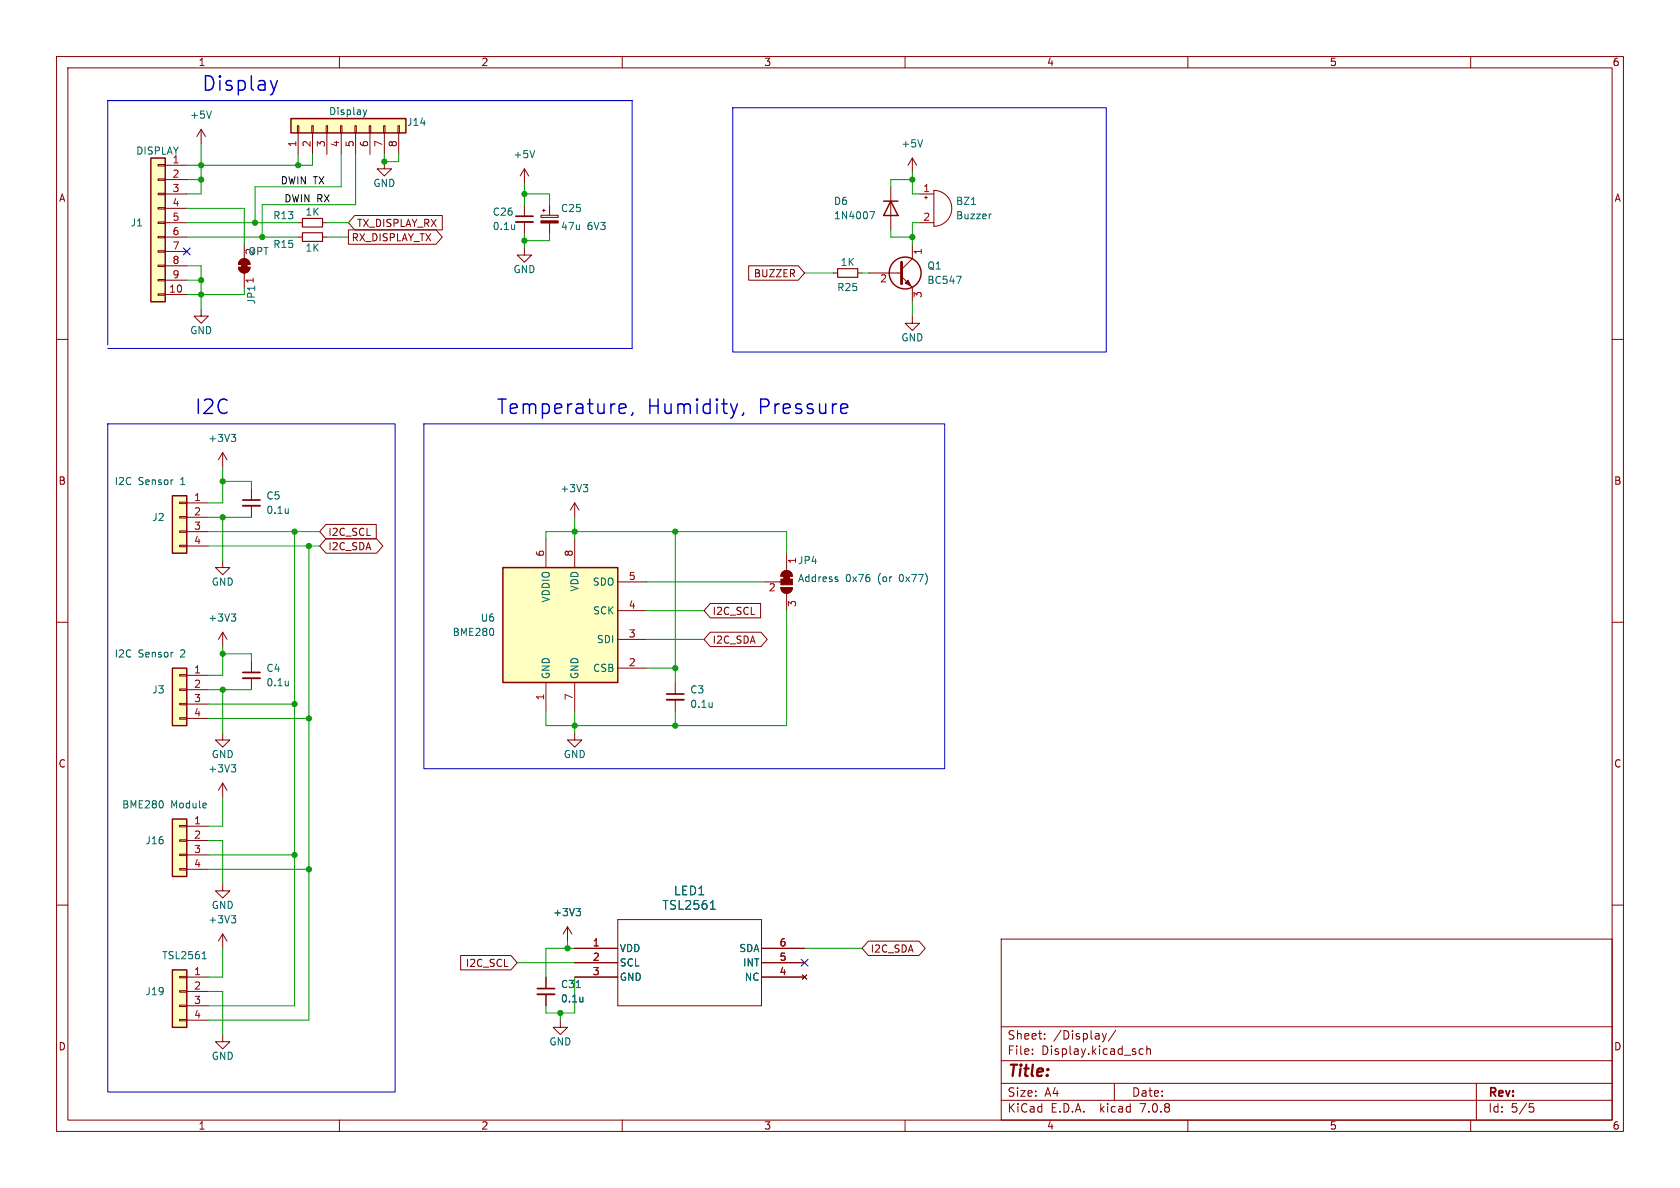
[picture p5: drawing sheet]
<svg xmlns="http://www.w3.org/2000/svg" width="297mm" height="210mm" viewBox="0 0 297 210" stroke-linecap="round" stroke-linejoin="round" font-family="sans-serif">
<g fill="none" stroke="#840000" stroke-width=".18">
<path d="M10 10h277v190h-277zM12 12h273v186h-273zM60 10v2M110 10v2M160 10v2M210 10v2M260 10v2M27.9 39.2h1.3v.3h-1.3zM27.9 36.7h1.3v.3h-1.3zM27.9 34.2h1.3v.2h-1.3zM27.9 31.6h1.3v.3h-1.3zM27.9 29.1h1.3v.2h-1.3z"/>
<path d="M29.2 39.4h3.8M29.2 29.2h3.8M29.2 31.8h3.8M29.2 34.3h3.8M29.2 36.8h3.8M35.6 22.9l-.8 1.2M35.6 22.9v2.5M35.6 22.9l.7 1.2M52.6 22.2h.2v1.3h-.2zM52.7 39.4h.8M52.7 23.5v3.8M55.1 22.2h.3v1.3h-.3z"/>
<path d="M55.2 23.5v3.8M57 39.4h.8M57.7 22.2h.2v1.3h-.2zM57.8 23.5v3.8M60.2 22.2h.3v1.3h-.3zM60.3 23.5v3.8M62.7 38.1h15.5v2.5h-15.5l-1.1-1.2zM62.7 22.2h.3v1.3h-.3zM62.9 23.5v3.8M65.3 22.2h.2v1.3h-.2zM65.4 23.5v3.8M67.8 22.2h.3v1.3h-.3z"/>
<path d="M67.9 28.6v1.2h-1.2l1.2 1.3 1.3-1.3h-1.3M67.9 23.5v3.8M70.4 22.2h.2v1.3h-.2zM70.5 23.5v3.8M92.7 29.8l-.8 1.3M92.7 29.8v2.6M92.7 36.2v2M92.7 39.2v2.1M92.7 29.8l.8 1.3M95.6 38h3.1v.4h-3.1zM95.9 37.2h.5M96.1 37v.5"/>
<path d="M97.2 36.2v1.8M97.2 39.4v1.9M157.5 33v7.6M161.3 27.9l-.8 1.3M161.3 27.9v2.6M161.3 27.9l.8 1.3M162.6 39.4h2.5M162.6 34.3h2.5M163.4 34.9h.6M163.7 34.7v.5M165.1 33.7a3.2 3.2 0 0 1 3.2 3.1 3.2 3.2 0 0 1-3.2 3.2zM10 60h2"/>
<path d="M27.9 51.9h1.3v.3h-1.3zM27.9 49.4h1.3v.3h-1.3zM27.9 46.9h1.3v.2h-1.3zM27.9 44.3h1.3v.3h-1.3zM27.9 41.8h1.3v.2h-1.3zM29.2 41.9h3.8M29.2 52.1h3.8M29.2 44.5h3.8M29.2 47h3.8M29.2 49.5h3.8M35.6 54.6v1.3h-1.3l1.3 1.3 1.2-1.3h-1.2M42.2 47.2h2a1.02 1.02 0 0 1-1 1.1 1.02 1.02 0 0 1-1-1.1z"/>
<path d="M42.5 46a1.02 1.02 0 0 1 1.1-.2 1.02 1.02 0 0 1 .6 .9h-2zM43.2 43.2v2.5M43.2 48.3v2.5M52.7 41.9h.8M57 41.9h.8M61.6 40.6h15.5l1.1 1.3-1.1 1.3h-15.5zM92.7 43.8v1.3h-1.3l1.3 1.3 1.3-1.3h-1.3M132.4 47h8.7l1.1 1.3-1.1 1.2h-8.7zM147.3 48.3h.8M151.6 48.3h.8M153.7 48.3h5.7M159.4 48.9l1.9 1.9v2.5"/>
<path d="M161.3 55.9v1.3h-1.3l1.3 1.2 1.3-1.2h-1.3M161.3 43.2v2.5l-1.9 1.9M285 60h2M31.7 96.4h1.3v.2h-1.3zM31.7 93.9h1.3v.2h-1.3zM31.7 91.3h1.3v.3h-1.3zM31.7 88.8h1.3v.2h-1.3zM33 88.9h3.8M33 91.4h3.8M33 94h3.8M33 96.5h3.8M39.4 99.1v1.2h-1.3l1.3 1.3 1.2-1.3h-1.2"/>
<path d="M39.4 80v2.6M39.4 80l-.8 1.3M39.4 80l.7 1.3M44.4 86.4v2M44.4 89.4v2M57.6 92.7h8.9v2.6h-8.9l-1.1-1.3zM57.6 95.2h9l1.1 1.3-1.1 1.3h-9l-1.1-1.3zM96.5 95.3v5M101.6 88.9l-.8 1.3M101.6 88.9v2.5M101.6 95.3v5M101.6 88.9l.8 1.3"/>
<path d="M139.1 97.8v3M10 110h2M31.7 119.3h1.3v.2h-1.3zM33 119.4h3.8M39.4 111.8l-.8 1.2M39.4 111.8v2.5M39.4 111.8l.7 1.2M44.4 116.8v2.1M44.4 119.9v2M109.2 118.1h5.1M109.2 113h5.1M109.2 108h5.1"/>
<path d="M109.2 102.9h5.1M125.6 106.7h8.9v2.5h-8.9l-1.1-1.2zM125.6 111.8h8.9l1.1 1.2-1.1 1.3h-8.9l-1.1-1.3zM135.3 102.9h2.7M138 103.9h2.1a1.02 1.02 0 0 1-1 1 1.02 1.02 0 0 1-1.1-1zM138.4 101.1a1.02 1.02 0 0 1 1.1-.2 1.02 1.02 0 0 1 .6 1h-2.1zM139.1 104.9v3.1M285 110h2M31.7 126.9h1.3v.2h-1.3zM31.7 124.3h1.3v.3h-1.3zM31.7 121.8h1.3v.2h-1.3zM33 121.9h3.8"/>
<path d="M33 124.5h3.8M33 127h3.8M39.4 129.5v1.3h-1.3l1.3 1.3 1.2-1.3h-1.2M39.4 138.4v2.6M39.4 138.4l-.8 1.3M39.4 138.4l.7 1.3M96.5 120.7v5M101.6 129.5v1.3h-1.3l1.3 1.3 1.3-1.3h-1.3M101.6 120.7v5M119.4 120.7v2M119.4 123.7v2M10 160h2"/>
<path d="M31.7 153.5h1.3v.3h-1.3zM31.7 151h1.3v.3h-1.3zM31.7 148.5h1.3v.2h-1.3zM31.7 145.9h1.3v.3h-1.3zM33 146.1h3.8M33 148.6h3.8M33 151.1h3.8M33 153.7h3.8M39.4 156.2v1.3h-1.3l1.3 1.3 1.2-1.3h-1.2M285 160h2M31.7 177.7h1.3v.2h-1.3zM31.7 175.1h1.3v.3h-1.3z"/>
<path d="M31.7 172.6h1.3v.2h-1.3zM33 172.7h3.8M33 175.3h3.8M33 177.8h3.8M39.4 165.1v2.5M39.4 165.1l-.8 1.3M39.4 165.1l.7 1.3M81.4 168.9h8.9l1.1 1.3-1.1 1.3h-8.9zM96.5 172.7v2.1M96.5 175.8v2M100.3 163.8l-.7 1.3M100.3 163.8v2.6"/>
<path d="M100.3 163.8l.8 1.3M101.6 172.7h7.6M101.6 167.6h7.6M101.6 170.2h7.6M109.2 162.6h25.4v15.2h-25.4zM134.6 172.7h7.6M134.6 167.6h7.6M134.6 170.2h7.6M141.9 172.3l.7 .8M142.6 172.3l-.7 .8M153.5 166.4h9l1.1 1.2-1.1 1.3h-9l-1.1-1.3zM177 166h108v32h-108z"/>
<path d="M31.7 180.2h1.3v.3h-1.3zM33 180.3h3.8M39.4 182.9v1.3h-1.3l1.3 1.2 1.2-1.2h-1.2M60 198v2M99.1 180.3v1.3h-1.3l1.3 1.3 1.2-1.3h-1.2M110 198v2M160 198v2M177 194.5h108M177 191.5h108M177 187.5h108M177 181.5h108M182.5 186.3v.1"/>
<path d="M182.5 185.5v.1M184.7 183.6v.1M184.7 182.8v.1M194.9 182.7l.3 1M195.2 183.7l-.1 .4-.2 .1M195.6 182.7l-.4 1M197 191.5v3M197.2 182.1l-1.2 2M201.4 186.1l.3 .3 .4-.1M202.1 185.5l-.4-.1-.3 .3M202.7 185.5l.3-.1 .3 .1 .1 .9M202.7 184.9v1.5"/>
<path d="M210 198v2M260 198v2M261 191.5v6.5M270.4 195.1h.7M270.5 195.7h.4l.3 .3-.2 .5-.5 .1"/>
</g>
<g fill="none" stroke="#006464" stroke-width=".18">
<path d="M37.4 19.6l-.4 1.3M64.2 19.4l.3 .9M64.8 19.4l-.3 .9M64.5 20.3l-.1 .3M91 39.7v.9M94.5 26.6l-.4 1.3M153.8 37.4h.8l-.5 1.3M163.1 24.7l-.4 1.3M171.7 36.1h.8M175.3 37.8l-.3 .1M91 40.5h-.1M169.1 48.8h.8l-.5 1.3"/>
<path d="M40.9 76.8h.8l-.5 .5M41.4 77.3l.3 .2v.3l-.3 .2M51 89.9v.9M51 90.6l-.1 .1M103.1 85.7h.8l-.4 .5M103.7 86.2l.2 .2v.3l-.2 .2M40.9 108.5h.8l-.5 .5M41.4 109l.3 .3v.3l-.3 .2M87.2 111.3v.8M148 102.4l.2 .2-.2 .2M148 102h.1M40.9 135.2h.8l-.5 .5"/>
<path d="M41.4 135.7l.3 .2v.3l-.3 .3M51 120.4v.8M51 121.1l-.1 .1M125.9 124.2v.8M125.9 124.9l-.1 .1M28.8 141.8v.8M125.9 159.4l.1-.2v1.5M35.8 169.5h.7M36 168.4l.1-.2v1.3M40.9 161.9h.8l-.5 .5M41.4 162.4l.3 .2v.3l-.3 .2M101.8 160.6h.8l-.4 .5"/>
<path d="M101.9 174.6h.7M102.4 161.1l.2 .2v.3l-.2 .3M103 176.3v.8M103 177v.1M125.6 160.7h.9"/>
</g>
<path d="M91.2 39.2h3M42.9 89.4h3.1M42.9 119.9h3.1M117.9 123.7h3M95 175.8h3" fill="none" stroke="#840000" stroke-width=".33"/>
<path d="M91.2 38.2h3M42.9 88.4h3.1M42.9 118.9h3.1M117.9 122.7h3M95 174.8h3" fill="none" stroke="#840000" stroke-width=".3"/>
<g fill="#ffffc2" stroke="#ffffc2" stroke-width=".18">
<path d="M88.9 100.3h20.3v20.4h-20.3z"/>
<path d="M30.5 144.8h2.5v10.1h-2.5z"/>
<path d="M26.7 27.9h2.5v25.4h-2.5z"/>
<path d="M30.5 171.5h2.5v10.1h-2.5z"/>
<path d="M51.4 21h20.4v2.5h-20.4z"/>
<path d="M30.5 87.6h2.5v10.2h-2.5z"/>
<path d="M30.5 118.1h2.5v10.2h-2.5z"/>
</g>
<g fill="none" stroke="#840000" stroke-width=".25">
<path d="M26.7 27.9h2.5v25.4h-2.5zM51.4 21h20.4v2.5h-20.4zM156.2 35.6h2.5M157.5 35.6l1.2 2.5h-2.5zM30.5 87.6h2.5v10.2h-2.5zM30.5 118.1h2.5v10.2h-2.5zM88.9 100.3h20.3v20.4h-20.3zM30.5 144.8h2.5v10.1h-2.5zM30.5 171.5h2.5v10.1h-2.5z"/>
<circle cx="160" cy="48.3" r="2.82"/>
</g>
<g fill="#840000" stroke="#840000" stroke-width=".18">
<path d="M138.6 101.9h1v.5h-1z"/>
<path d="M138.4 101.1a1.02 1.02 0 0 1 1.1-.2 1.02 1.02 0 0 1 .6 1h-2.1z"/>
<path d="M138 102.4h2.1v1h-2.1z"/>
<path d="M138 103.9h2.1a1.02 1.02 0 0 1-1 1 1.02 1.02 0 0 1-1.1-1z"/>
<path d="M42.7 46.5h1v1h-1z"/>
<path d="M42.2 47.2h2a1.02 1.02 0 0 1-1 1.1 1.02 1.02 0 0 1-1-1.1z"/>
<path d="M42.5 46a1.02 1.02 0 0 1 1.1-.2 1.02 1.02 0 0 1 .6 .9h-2z"/>
<path d="M95.6 39h3.1v.4h-3.1z"/>
<path d="M160 50l.5-.5 .5 1z"/>
</g>
<path d="M53.5 38.6h3.5v1.5h-3.5zM53.5 41.1h3.5v1.6h-3.5zM148.1 47.5h3.5v1.5h-3.5z" fill="none" stroke="#840000" stroke-width=".2"/>
<path d="M159.4 46.4v3.8" fill="none" stroke="#840000" stroke-width=".51"/>
<path d="M111.9 73l-.3 .4" fill="none" stroke="#0000c2" stroke-width=".25"/>
<path d="M19 17.8h92.8h-92.8M19 17.8v43.2M111.8 17.8v43.8h-92.8M129.5 19.1h66.1v43.1h-66.1zM19 74.9h50.8v118.1h-50.8zM74.9 74.9h92.1v61h-92.1z" fill="none" stroke="#0000c2" stroke-width=".18"/>
<g fill="none" stroke="#009600" stroke-width=".18">
<path d="M33 31.8h2.6M33 39.4h19.7M33 36.8h10.2v6.4M35.6 25.4v8.9h-2.6M52.7 27.3v1.9M55.2 27.3v1.9h-22.2M57.8 39.4h3.8M60.3 27.3v5.7h-15.2v6.4M62.9 27.3v8.9h-16.5v5.7M67.9 27.3v1.3h2.6v-1.3M92.7 34.3h4.5v1.9M92.7 32.4v3.8"/>
<path d="M161.3 30.5v3.8h1.3M161.3 31.8h-3.8v1.2M162.6 39.4h-1.3v3.8M33 41.9h19.7M33 47h2.6v7.6M33 49.5h2.6M43.2 50.8v1.3h-10.2M57.8 41.9h3.8M92.7 41.3v2.5M97.2 41.3v1.2h-4.5M142.2 48.3h5.1M152.4 48.3h1.3"/>
<path d="M157.5 40.6v1.3h3.8M161.3 53.3v2.6M36.8 94h19.7M36.8 91.4h7.6M36.8 96.5h19.7M39.4 82.6v6.3h-2.6M39.4 91.4v7.7M39.4 85.1h5v1.3M52.1 94v83.8h-15.3M54.6 96.5v83.8h-17.8M96.5 95.3v-1.3h42.6v3.8M101.6 91.4v3.9"/>
<path d="M119.4 94v26.7M39.4 114.3v5.1h-2.6M39.4 115.6h5v1.2M114.3 118.1h5.1M114.3 102.9h21M114.3 113h10.2M114.3 108h10.2M139.1 108v20.3h-42.6v-2.6M36.8 127h17.8M36.8 124.5h15.3M36.8 121.9h7.6M39.4 121.9v7.6"/>
<path d="M101.6 125.7v3.8M119.4 125.7v2.6M36.8 148.6h2.6v7.6M36.8 153.7h17.8M36.8 151.1h15.3M39.4 141v5.1h-2.6M36.8 175.3h2.6v7.6M39.4 167.6v5.1h-2.6M91.4 170.2h10.2M99.1 179.1v1.2M100.3 166.4v1.2M101.6 167.6h-5.1v5.1"/>
<path d="M101.6 172.7v6.4h-5.1v-1.3M142.2 167.6h10.2"/>
</g>
<path d="M32.4 43.8l1.2 1.3M33.6 43.8l-1.2 1.3M141.6 169.6l1.2 1.2M142.8 169.6l-1.2 1.2" fill="none" stroke="#000084" stroke-width=".18"/>
<g fill="#009600" stroke="#009600" stroke-width=".18">
<circle cx="45.1" cy="39.4" r=".46"/>
<circle cx="46.4" cy="41.9" r=".46"/>
<circle cx="35.6" cy="49.5" r=".46"/>
<circle cx="35.6" cy="52.1" r=".46"/>
<circle cx="39.4" cy="121.9" r=".46"/>
<circle cx="39.4" cy="91.4" r=".46"/>
<circle cx="54.6" cy="96.5" r=".46"/>
<circle cx="52.1" cy="94" r=".46"/>
<circle cx="39.4" cy="85.1" r=".46"/>
<circle cx="39.4" cy="115.6" r=".46"/>
<circle cx="119.4" cy="128.3" r=".46"/>
<circle cx="101.6" cy="94" r=".46"/>
<circle cx="119.4" cy="118.1" r=".46"/>
<circle cx="119.4" cy="94" r=".46"/>
<circle cx="161.3" cy="31.8" r=".46"/>
<circle cx="92.7" cy="34.3" r=".46"/>
<circle cx="92.7" cy="42.5" r=".46"/>
<circle cx="161.3" cy="41.9" r=".46"/>
<circle cx="54.6" cy="153.7" r=".46"/>
<circle cx="52.1" cy="151.1" r=".46"/>
<circle cx="52.1" cy="124.5" r=".46"/>
<circle cx="54.6" cy="127" r=".46"/>
<circle cx="52.7" cy="29.2" r=".46"/>
<circle cx="35.6" cy="31.8" r=".46"/>
<circle cx="35.6" cy="29.2" r=".46"/>
<circle cx="67.9" cy="28.6" r=".46"/>
<circle cx="100.3" cy="167.6" r=".46"/>
<circle cx="101.6" cy="128.3" r=".46"/>
<circle cx="99.1" cy="179.1" r=".46"/>
</g>
<g font-size="3.5" fill="#0000c2">
<text x="35.6" y="16.3">Display</text>
<text x="34.3" y="73.4">I2C</text>
<text x="87.6" y="73.4">Temperature,</text>
<text x="114.4" y="73.4">Humidity,</text>
<text x="134.2" y="73.4">Pressure</text>
</g>
<text font-size="2.8" fill="#840000" x="178" y="190.9">Title:</text>
<g font-size="2.1" fill="#006464">
<text x="117" y="161">TSL2561</text>
<text x="119" y="158.5">LED1</text>
</g>
<g font-size="2.1" fill="#840000">
<text x="178" y="184">Sheet:</text>
<text x="186.2" y="184">/Display/</text>
<text x="178" y="186.7">File:</text>
<text x="184.1" y="186.7">Display.kicad_sch</text>
<text x="178" y="196.9">KiCad</text>
<text x="178" y="194.1">Size:</text>
<text x="184.7" y="194.1">A4</text>
<text x="185.7" y="196.9">E.D.A.</text>
<text x="194.6" y="196.9">kicad</text>
<text x="200" y="194.1">Date:</text>
<text x="201.8" y="196.9">7.0.8</text>
<text x="263" y="194.3">Rev:</text>
<text x="263" y="196.9">Id:</text>
<text x="267.1" y="196.9">5/5</text>
</g>
<g font-size="1.8" fill="#840000">
<text x="35" y="11.9">1</text>
<text x="85" y="11.9">2</text>
<text x="135" y="11.9">3</text>
<text x="185" y="11.9">4</text>
<text x="235" y="11.9">5</text>
<text x="285" y="11.9">6</text>
<text x="10.3" y="35.9">A</text>
<text x="285.3" y="35.9">A</text>
<text x="63" y="40.3">TX_DISPLAY_RX</text>
<text x="62.1" y="42.9">RX_DISPLAY_TX</text>
<text x="133.2" y="49.2">BUZZER</text>
<text x="10.3" y="85.9">B</text>
<text x="285.3" y="85.9">B</text>
<text x="57.9" y="94.9">I2C_SCL</text>
<text x="57.9" y="97.5">I2C_SDA</text>
<text x="125.9" y="108.9">I2C_SCL</text>
<text x="125.9" y="114">I2C_SDA</text>
<text x="10.3" y="135.9">C</text>
<text x="285.3" y="135.9">C</text>
<text x="82.2" y="171.1">I2C_SCL</text>
<text x="153.8" y="168.6">I2C_SDA</text>
<text x="10.3" y="185.9">D</text>
<text x="285.3" y="185.9">D</text>
<text x="35" y="199.9">1</text>
<text x="85" y="199.9">2</text>
<text x="135" y="199.9">3</text>
<text x="185" y="199.9">4</text>
<text x="235" y="199.9">5</text>
<text x="285" y="199.9">6</text>
</g>
<g font-size="1.8" fill="#006464">
<text x="33.5" y="21.2">+5V</text>
<text x="58.1" y="20.5">Display</text>
<text x="71.9" y="22.5">J14</text>
<text x="24" y="27.5">DISPLAY</text>
<text x="90.7" y="28.2">+5V</text>
<text x="159.3" y="26.3">+5V</text>
<text x="65.9" y="33.2">GND</text>
<text x="23" y="40.2">J1</text>
<text x="48.2" y="39">R13</text>
<text x="53.9" y="38.3">1K</text>
<text x="87" y="38.3">C26</text>
<text x="87" y="40.9">0.1u</text>
<text x="99.1" y="37.7">C25</text>
<text x="99.1" y="40.9">47u</text>
<text x="103.8" y="40.9">6V3</text>
<text x="147.3" y="36.4">D6</text>
<text x="147.3" y="39">1N4007</text>
<text x="168.9" y="36.4">BZ1</text>
<text x="168.9" y="39">Buzzer</text>
<text x="43.8" y="45.3">OPT</text>
<text x="45.2" y="45.2" transform="rotate(-90 45.2 45.2)">2</text>
<text x="48.2" y="44">R15</text>
<text x="53.9" y="44.7">1K</text>
<text x="148.5" y="47.2">1K</text>
<text x="163.8" y="47.9">Q1</text>
<text x="45.3" y="53.9" transform="rotate(-90 45.3 53.9)">JP1</text>
<text x="90.7" y="48.5">GND</text>
<text x="147.9" y="51.7">R25</text>
<text x="163.8" y="50.4">BC547</text>
<text x="33.5" y="59.3">GND</text>
<text x="159.3" y="60.6">GND</text>
<text x="36.7" y="78.3">+3V3</text>
<text x="20.2" y="86">I2C</text>
<text x="24.4" y="86">Sensor</text>
<text x="32" y="86">1</text>
<text x="47" y="88.5">C5</text>
<text x="99" y="87.2">+3V3</text>
<text x="26.8" y="92.3">J2</text>
<text x="47" y="91">0.1u</text>
<text x="141" y="99.9">JP4</text>
<text x="141" y="99.8" transform="rotate(-90 141 99.8)">1</text>
<text x="37.3" y="103.7">GND</text>
<text x="97.4" y="106.6" transform="rotate(-90 97.4 106.6)">VDDIO</text>
<text x="102.5" y="104.7" transform="rotate(-90 102.5 104.7)">VDD</text>
<text x="104.7" y="103.7">SDO</text>
<text x="141" y="103.1">Address</text>
<text x="149.5" y="103.1">0x76</text>
<text x="155.3" y="103.1">(or</text>
<text x="159.2" y="103.1">0x77)</text>
<text x="36.7" y="110.1">+3V3</text>
<text x="79.9" y="112.6">BME280</text>
<text x="84.9" y="110.1">U6</text>
<text x="104.8" y="108.8">SCK</text>
<text x="105.4" y="113.9">SDI</text>
<text x="20.2" y="116.4">I2C</text>
<text x="24.4" y="116.4">Sensor</text>
<text x="32" y="116.4">2</text>
<text x="47" y="119">C4</text>
<text x="104.8" y="119">CSB</text>
<text x="26.8" y="122.8">J3</text>
<text x="47" y="121.5">0.1u</text>
<text x="97.4" y="120.1" transform="rotate(-90 97.4 120.1)">GND</text>
<text x="102.5" y="120.1" transform="rotate(-90 102.5 120.1)">GND</text>
<text x="121.9" y="122.8">C3</text>
<text x="121.9" y="125.3">0.1u</text>
<text x="36.7" y="136.8">+3V3</text>
<text x="37.3" y="134.2">GND</text>
<text x="99.6" y="134.2">GND</text>
<text x="21.5" y="143.1">BME280</text>
<text x="30.2" y="143.1">Module</text>
<text x="25.6" y="149.5">J16</text>
<text x="37.3" y="160.9">GND</text>
<text x="36.7" y="163.4">+3V3</text>
<text x="97.7" y="162.2">+3V3</text>
<text x="28.6" y="169.8">TSL2561</text>
<text x="109.5" y="168.5">VDD</text>
<text x="109.5" y="171">SCL</text>
<text x="109.5" y="173.6">GND</text>
<text x="130.6" y="168.5">SDA</text>
<text x="131.3" y="171">INT</text>
<text x="131.6" y="173.6">NC</text>
<text x="25.6" y="176.1">J19</text>
<text x="99.1" y="174.9">C31</text>
<text x="99.1" y="177.4">0.1u</text>
<text x="97" y="185">GND</text>
<text x="37.3" y="187.6">GND</text>
</g>
<g font-size="1.8" fill="#a90000">
<text x="30.4" y="29">1</text>
<text x="52.5" y="26.1" transform="rotate(-90 52.5 26.1)">1</text>
<text x="55" y="26.1" transform="rotate(-90 55 26.1)">2</text>
<text x="57.5" y="26.1" transform="rotate(-90 57.5 26.1)">3</text>
<text x="60.1" y="26.1" transform="rotate(-90 60.1 26.1)">4</text>
<text x="62.6" y="26.1" transform="rotate(-90 62.6 26.1)">5</text>
<text x="65.2" y="26.1" transform="rotate(-90 65.2 26.1)">6</text>
<text x="67.7" y="26.1" transform="rotate(-90 67.7 26.1)">7</text>
<text x="70.2" y="26.1" transform="rotate(-90 70.2 26.1)">8</text>
<text x="30.4" y="31.5">2</text>
<text x="30.4" y="34">3</text>
<text x="163.1" y="34">1</text>
<text x="30.4" y="36.6">4</text>
<text x="30.4" y="39.1">5</text>
<text x="30.4" y="41.7">6</text>
<text x="163.1" y="39.1">2</text>
<text x="30.4" y="44.2">7</text>
<text x="30.4" y="46.7">8</text>
<text x="163.3" y="45.2" transform="rotate(-90 163.3 45.2)">1</text>
<text x="29.8" y="51.8">10</text>
<text x="30.4" y="49.3">9</text>
<text x="45.2" y="50.2" transform="rotate(-90 45.2 50.2)">1</text>
<text x="155.5" y="50.2">2</text>
<text x="163.3" y="52.8" transform="rotate(-90 163.3 52.8)">3</text>
<text x="34.2" y="88.6">1</text>
<text x="34.2" y="91.2">2</text>
<text x="34.2" y="93.7">3</text>
<text x="34.2" y="96.3">4</text>
<text x="96.3" y="98.5" transform="rotate(-90 96.3 98.5)">6</text>
<text x="101.3" y="98.5" transform="rotate(-90 101.3 98.5)">8</text>
<text x="111.1" y="107.7">4</text>
<text x="111.1" y="102.6">5</text>
<text x="135.8" y="104.9">2</text>
<text x="141" y="107.4" transform="rotate(-90 141 107.4)">3</text>
<text x="111.1" y="112.8">3</text>
<text x="34.2" y="119.1">1</text>
<text x="111.1" y="117.9">2</text>
<text x="34.2" y="121.7">2</text>
<text x="34.2" y="124.2">3</text>
<text x="96.3" y="123.9" transform="rotate(-90 96.3 123.9)">1</text>
<text x="101.3" y="123.9" transform="rotate(-90 101.3 123.9)">7</text>
<text x="34.2" y="126.7">4</text>
<text x="34.2" y="145.8">1</text>
<text x="34.2" y="148.3">2</text>
<text x="34.2" y="150.9">3</text>
<text x="34.2" y="153.4">4</text>
<text x="104.7" y="167.4">1</text>
<text x="137.7" y="167.4">6</text>
<text x="34.2" y="172.5">1</text>
<text x="104.7" y="169.9">2</text>
<text x="104.7" y="172.5">3</text>
<text x="137.7" y="172.5">4</text>
<text x="137.7" y="169.9">5</text>
<text x="34.2" y="175">2</text>
<text x="34.2" y="177.5">3</text>
<text x="34.2" y="180.1">4</text>
</g>
<g font-size="1.8" fill="#0f0f0f">
<text x="49.5" y="32.7">DWIN TX</text>
<text x="50.2" y="35.8">DWIN RX</text>
</g>
</svg>
